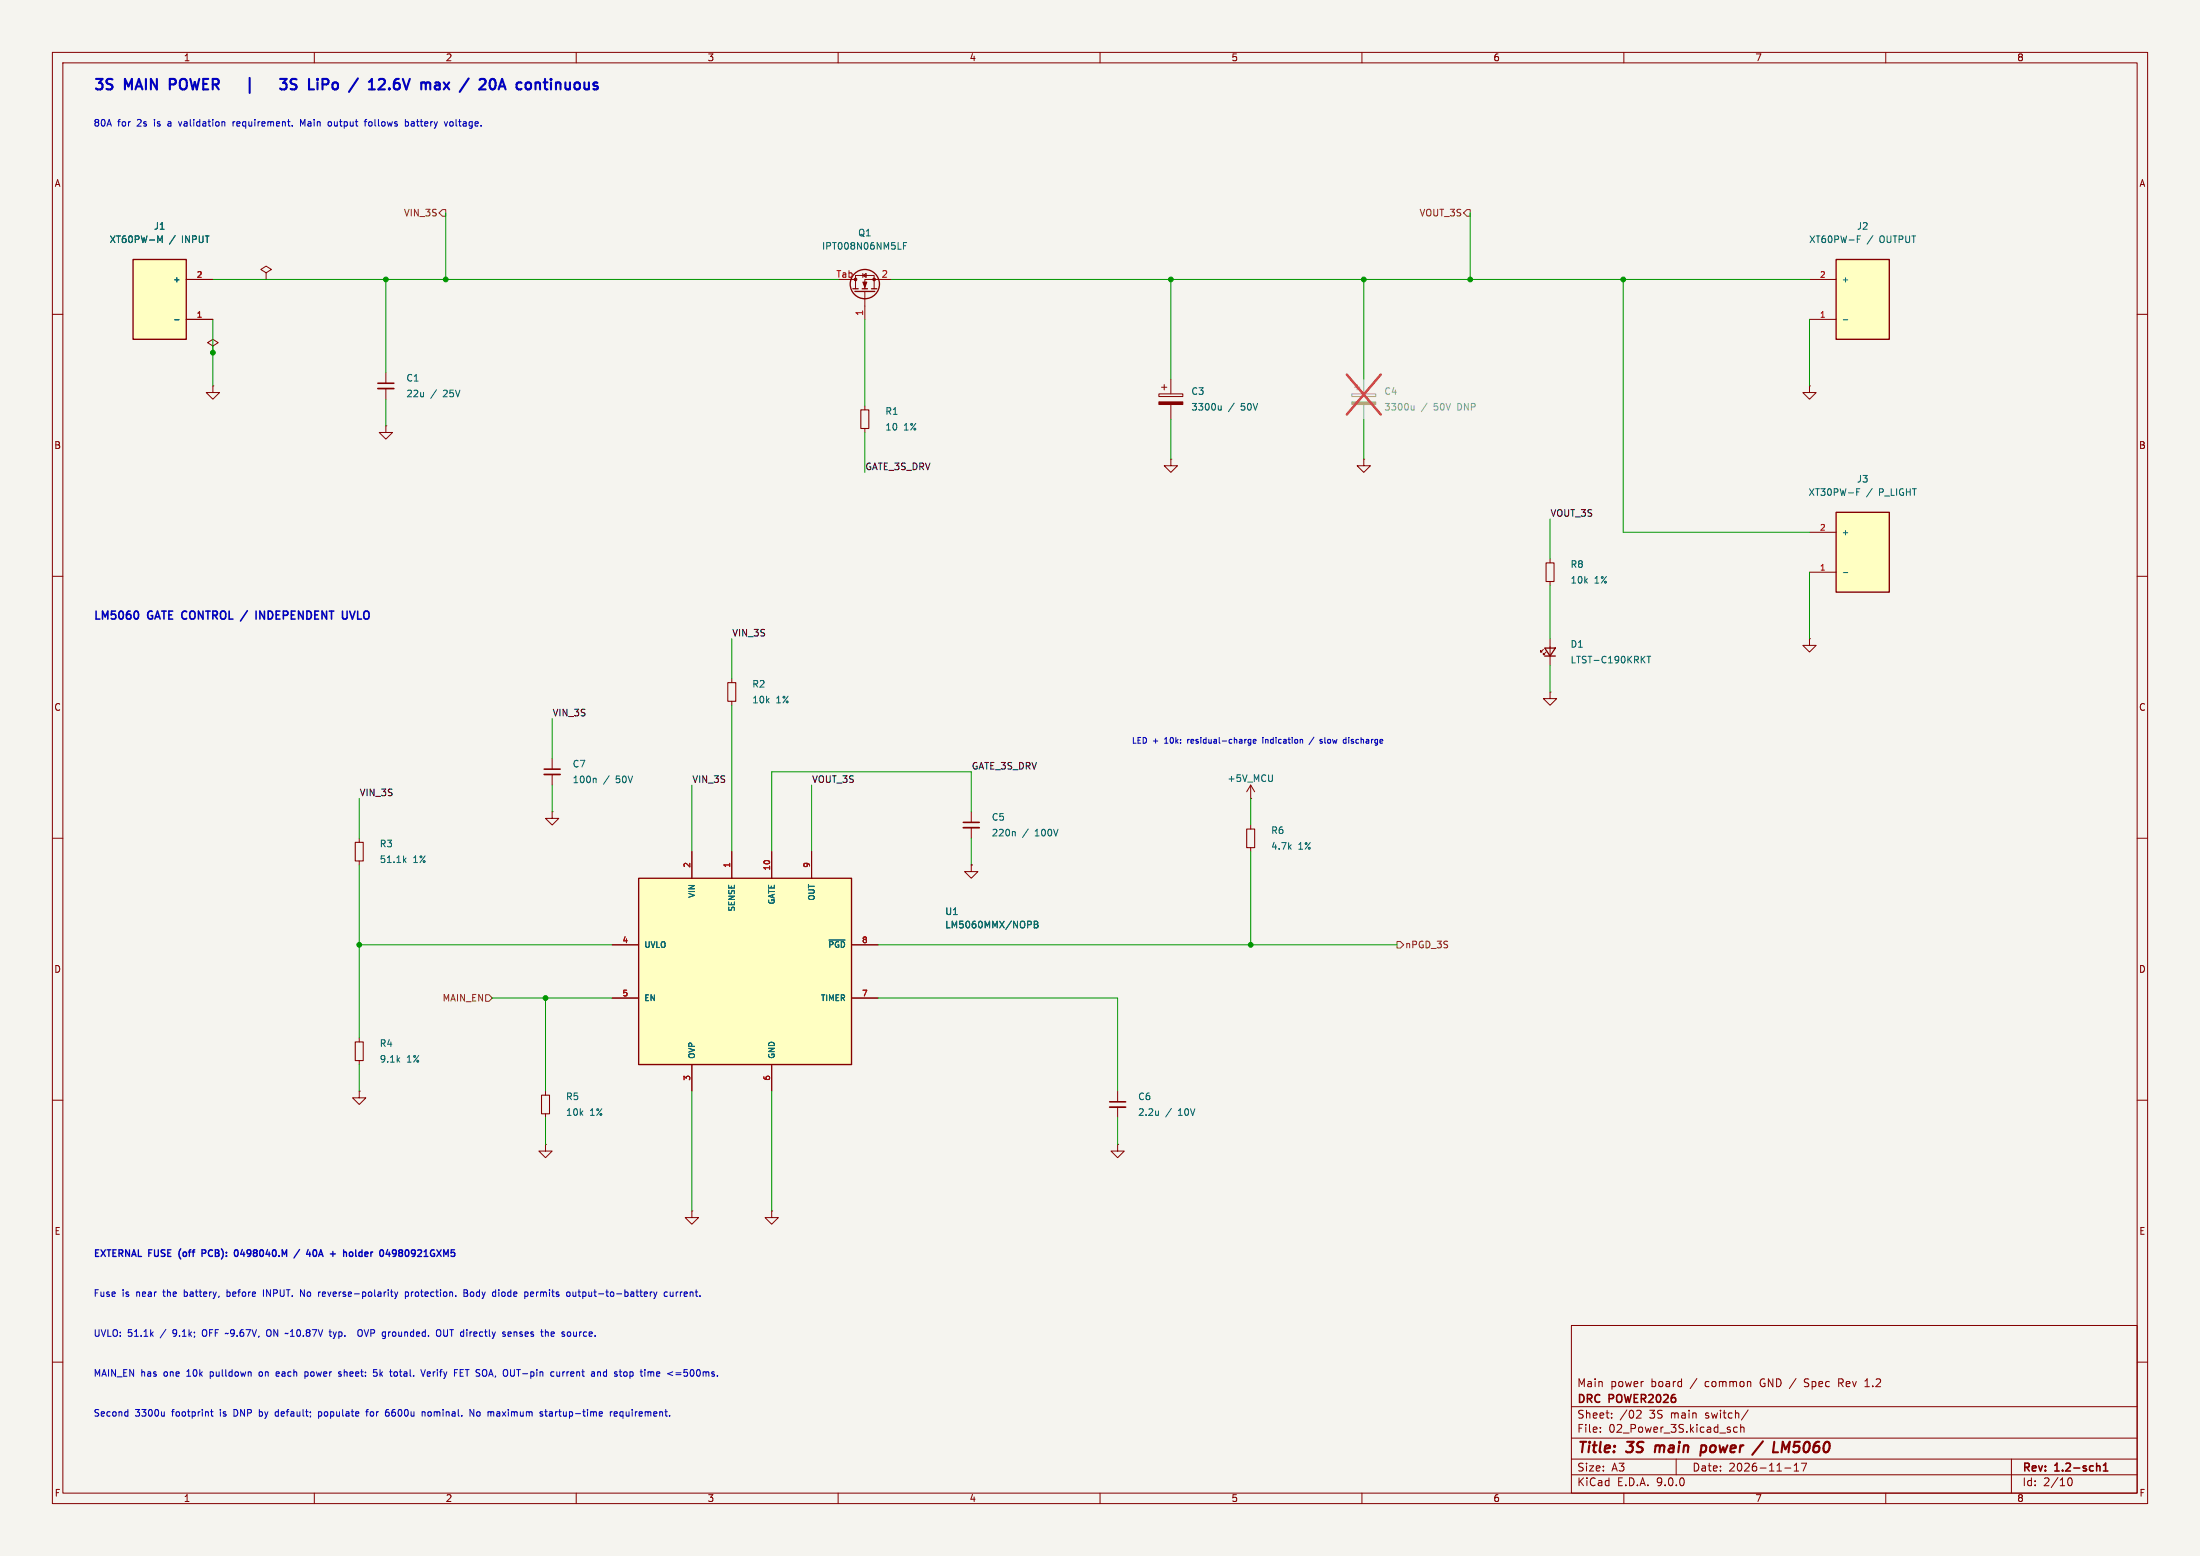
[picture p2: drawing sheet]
<svg xmlns="http://www.w3.org/2000/svg" width="420mm" height="297mm" viewBox="0 0 420 297" stroke-linecap="round" stroke-linejoin="round" font-family="sans-serif">
<path d="M0 0h420v297h-420z" fill="#f5f4ef" stroke="#f5f4ef" stroke-width=".19"/>
<g fill="none" stroke="#840000" stroke-width=".19">
<path d="M10 10h400v277h-400zM12 12h396v273h-396zM60 10v2M110 10v2M160 10v2M210 10v2M260 10v2M310 10v2M360 10v2M50.8 52.1l1-.7-1-.6-1 .6 1 .7v1.2M50.8 53.3h.1M162.6 53.3h.7"/>
<path d="M163.3 55.1v-2.5h3.6v2.5M164.7 52.6l.7-.4v.8zM164.7 52.2v.8M165.1 55.6v5.4M170.2 53.3h-5.1v1.8M10 60h2M40.6 73.7v1.2h1.3l-1.3 1.3-1.2-1.3h1.2M40.6 73.7h.1M165.1 77.5v.7M221.2 75.2h4.6v.5h-4.6zM221.7 73.9h1.1M222.2 73.4v1"/>
<path d="M223.5 72.4v2.8M223.5 77.2v2.8M408 60h2M73.7 81.3v1.3h1.2l-1.2 1.2-1.3-1.2h1.3M73.7 81.3h.1M165.1 81.8v.8M223.5 87.6v1.3h1.3l-1.3 1.3-1.3-1.3h1.3M223.5 87.6h.1M260.3 87.6v1.3h1.3l-1.3 1.3-1.2-1.3h1.2M260.3 87.6h.1M10 110h2M295.9 106.7v.7"/>
<path d="M295.9 111v.8M408 110h2M139.7 129.5v.8M139.7 133.9v.7M294.6 124l-.5 .5v-.3v.3h.3M295.1 124.5l-.5 .5v-.3v.3h.3M295.9 132.1v1.3h1.3l-1.3 1.2-1.3-1.2h1.3M295.9 132.1h.1M295.9 121.9v5.1M345.4 121.9v1.3h1.3l-1.3 1.3-1.2-1.3h1.2M345.4 121.9h.1M10 160h2"/>
<path d="M105.4 144.8v2M105.4 147.8v2.1M185.4 154.9v2.1M185.4 158v2M238.8 152.4h.1M238.8 149.9l-.8 1.2M238.8 149.9l.7 1.2M238.8 149.9v2.5M408 160h2M68.6 160v.8M68.6 164.3v.8M185.4 165.1v1.3h1.3l-1.3 1.2-1.3-1.2h1.3"/>
<path d="M185.4 165.1h.1M10 210h2M408 210h2M147.3 231.1v1.3h1.3l-1.3 1.3-1.3-1.3h1.3M147.3 231.1h.1M300 253h108v32h-108zM10 260h2M300 278.5h108M300 274.5h108M300 268.5h108M305.5 273.2v.2M305.5 272.5v.1"/>
<path d="M307.7 270.5v.2M307.7 269.8v.1M312.7 269.2l.5 .1 .1 .3-.9 1.1h.9M320 278.5v3M331.7 272.5l-.5-.1-.3 .3 .2 .6h.6M332.3 272.5l.2-.1 .4 .1v.9M332.3 271.9v1.5M333.7 269.1l-1.3 1.9M342.5 279.7l.4-.4v1.5M343.9 279.3h1l-.7 1.5M344.4 264.6l.3 .1M344.6 263.3l-.2 .2 .2 .3"/>
<path d="M351 264h.6M351.6 263.2h-.6v1.5M356 264.7h.9M356.2 263.5l.2-.3v1.5M384 278.5v6.5M408 260h2M60 285v2M110 285v2M160 285v2M210 285v2M260 285v2M300 281.5h108"/>
<path d="M310 285v2M340.7 280.2h1.2M342.5 280.8h.9M360 285v2M394.7 282.7l.2-.5 .2-.1a.8 .8 0 0 1 .5 .7 .8 .8 0 0 1-.5 .8l-.2-.2-.2-.4"/>
</g>
<path d="M103.9 146.8h3M183.9 157h3M401.5 279.7l.5-.4v1.5M401.5 280.8h.9" fill="none" stroke="#840000" stroke-width=".3"/>
<path d="M316.1 275.9l-.2 1.3M324.7 277.1h.7M324.8 276h.8M324.8 275.9l-.2 2M336.5 275.1l-2 2.6M341.7 275.2l-.9 1.4-.5-1.4-.2 2" fill="none" stroke="#840000" stroke-width=".4"/>
<path d="M164.3 78.2h1.6v3.6h-1.6zM295.1 107.4h1.6v3.6h-1.6zM138.9 130.3h1.6v3.6h-1.6zM67.8 160.8h1.5v3.5h-1.5z" fill="none" stroke="#840000" stroke-width=".2"/>
<path d="M172.5 46.9h.4M173.1 46.3h-.6v1.3M233.1 77.4v.9M233.1 78.2l-.2 .1-.3-.1M314.4 125.3h.7M314.8 125.3v1.2M113.6 148.6l.2 .1v.7M193.6 158.7l.2 .2v.7M242.9 147.9l-.1 1.1M77.2 164.2l.3 .4M77.5 163.8l-.5 .5" fill="none" stroke="#006464" stroke-width=".19"/>
<path d="M258.1 75.2h4.5v.5h-4.5zM258.6 73.9h1M259.1 73.4v1M260.3 72.4v2.8M260.3 77.2v2.8" fill="none" stroke="#9c9b98" stroke-width=".19"/>
<path d="M258.1 76.7h4.5v.5h-4.5z" fill="#9c9b98" stroke="#9c9b98" stroke-width=".19"/>
<path d="M270 77.4v.9M270 78.2l-.2 .1-.3-.1" fill="none" stroke="#939391" stroke-width=".19"/>
<path d="M257.1 71.5l6.5 7.6M263.6 71.5l-6.5 7.6" fill="none" stroke="#e12e31" stroke-width=".46"/>
<g fill="none" stroke="#840000" stroke-width=".25">
<path d="M162.8 55.1h1M163.2 55.6h3.8M164.6 55.1h1M166.4 55.1h1M294.9 123.7h2l-1 1.5zM294.9 125.2h2"/>
<circle cx="165.1" cy="54.2" r="2.79"/>
</g>
<g fill="#840000" stroke="#840000" stroke-width=".19">
<path d="M164.7 53.8h.8l-.4 1.1z"/>
<path d="M221.2 76.7h4.6v.5h-4.6z"/>
<circle cx="163.3" cy="53.3" r=".25"/>
<circle cx="166.9" cy="53.3" r=".25"/>
</g>
<path d="M103.9 147.8h3M183.9 158h3" fill="none" stroke="#840000" stroke-width=".33"/>
<path d="M350.5 49.5h10.2v15.3h-10.2z" fill="#ffffc2"/>
<path d="M350.5 49.5h10.2v15.3h-10.2z" fill="none" stroke="#840000" stroke-width=".25"/>
<path d="M345.4 53.3h5.1M345.4 61h5.1" fill="none" stroke="#840000" stroke-width=".19"/>
<path d="M354.6 45.6h.4M354.6 45h.6M351.9 61h.8" fill="none" stroke="#006464" stroke-width=".19"/>
<path d="M350.5 97.8h10.2v15.2h-10.2z" fill="#ffffc2"/>
<path d="M350.5 97.8h10.2v15.2h-10.2z" fill="none" stroke="#840000" stroke-width=".25"/>
<g fill="none" stroke="#840000" stroke-width=".19">
<path d="M345.4 73.7v1.2h1.3l-1.3 1.3-1.2-1.3h1.2M345.4 73.7h.1M345.4 101.6h5.1M345.4 109.2h5.1M105.4 154.9v1.3h1.3l-1.3 1.3-1.3-1.3h1.3M105.4 154.9h.1M238.8 157.5v.7M238.8 161.8v.8M104.1 218.4v1.3h1.3l-1.3 1.3-1.2-1.3h1.2M104.1 218.4h.1M104.1 208.3v.7M104.1 212.6v.8"/>
<path d="M213.4 218.4v1.3h1.2l-1.2 1.3-1.3-1.3h1.3M213.4 218.4h.1M213.4 208.3v2M213.4 211.3v2.1M132.1 231.1v1.3h1.2l-1.2 1.3-1.3-1.3h1.3M132.1 231.1h.1"/>
</g>
<path d="M354.5 93.9h.4M354.5 93.3h.6M351.9 109.3h.8M221.2 212.1v.8M221.2 212.8h-.1" fill="none" stroke="#006464" stroke-width=".19"/>
<path d="M211.8 210.3h3.1" fill="none" stroke="#840000" stroke-width=".3"/>
<path d="M211.8 211.3h3.1" fill="none" stroke="#840000" stroke-width=".33"/>
<path d="M238 158.2h1.5v3.6h-1.5zM103.4 209h1.5v3.6h-1.5z" fill="none" stroke="#840000" stroke-width=".2"/>
<path d="M121.9 167.6h40.7v35.6h-40.7z" fill="#ffffc2"/>
<path d="M121.9 167.6h40.7v35.6h-40.7z" fill="none" stroke="#840000" stroke-width=".25"/>
<g fill="none" stroke="#840000" stroke-width=".19">
<path d="M40.6 66l1.1-.6-1.1-.6-1 .6 1 .6v1.3M40.6 67.3h.1M132.1 162.6v5M139.7 162.6v5M147.3 162.6v5M154.9 162.6v5M68.6 198.1v.8M116.8 180.3h5.1M116.8 190.5h5.1M162.6 180.3h5M162.6 190.5h5M68.6 208.3v1.3h1.2l-1.2 1.2-1.3-1.2h1.3"/>
<path d="M68.6 208.3h.1M68.6 202.4v.8M132.1 203.2v5.1M147.3 203.2v5.1"/>
</g>
<path d="M158.3 179.4h3M197.4 175.8h.5l.2 .3-.2 .3 .2 .2 .1 .3-.3 .2h-.5zM197.4 176.4h.5" fill="none" stroke="#006464" stroke-width=".19"/>
<path d="M67.8 198.9h1.5v3.5h-1.5z" fill="none" stroke="#840000" stroke-width=".2"/>
<path d="M25.4 49.5h10.2v15.3h-10.2z" fill="#ffffc2"/>
<path d="M25.4 49.5h10.2v15.3h-10.2z" fill="none" stroke="#840000" stroke-width=".25"/>
<g fill="none" stroke="#840000" stroke-width=".19">
<path d="M35.6 53.3h5M35.6 61h5M40.6 67.3h.1M73.7 71.1v2.1M73.7 74.2v2M132.1 162.6v5M139.7 162.6v5M147.3 162.6v5M154.9 162.6v5M185.4 165.1h.1M116.8 180.3h5.1M116.8 190.5h5.1"/>
<path d="M162.6 180.3h5M162.6 190.5h5M132.1 203.2v5.1M147.3 203.2v5.1"/>
</g>
<path d="M30.1 45l.4 .9 .5-.9v1.3M33.3 61h.9M158.3 179.4h3M197.4 175.8h.5l.2 .3-.2 .3 .2 .2 .1 .3-.3 .2h-.5zM197.4 176.4h.5" fill="none" stroke="#006464" stroke-width=".19"/>
<path d="M72.1 73.2h3.1" fill="none" stroke="#840000" stroke-width=".3"/>
<path d="M72.1 74.2h3.1" fill="none" stroke="#840000" stroke-width=".33"/>
<path d="M84.5 40h.6v1.3h-.6l-.7-.7zM280 40h.7v1.3h-.7l-.6-.7zM266.7 179.7h.6l.7 .6-.7 .7h-.6zM92.7 189.9h.6l.7 .6-.7 .6h-.6z" fill="none" stroke="#725600" stroke-width=".19"/>
<g fill="none" stroke="#009600" stroke-width=".19">
<path d="M40.6 53.3h119.4M73.7 53.3v17.8M85.1 40.6v12.7M170.2 53.3h175.2M223.5 53.3v19.1M260.3 53.3v19.1M280.7 40.6v12.7M309.9 53.3v48.3h35.5M40.6 61v12.7M73.7 76.2v5.1M165.1 61v16.5M345.4 61v12.7"/>
<path d="M165.1 82.6v7.6M223.5 80v7.6M260.3 80v7.6M295.9 99.1v7.6M295.9 111.8v10.1M345.4 109.2v12.7M105.4 137.2v7.6M139.7 121.9v7.6M139.7 134.6v28M295.9 127v5.1M68.6 152.4v7.6M105.4 149.9v5"/>
<path d="M132.1 149.9v12.7M154.9 149.9v12.7M185.4 154.9v-7.6h-38.1v15.3M238.8 152.4v5.1M68.6 165.1v33M185.4 160v5.1M238.8 162.6v17.7M68.6 180.3h48.2M94 190.5h22.8M104.1 190.5v17.8M167.6 190.5h45.8v17.8M167.6 180.3h99.1"/>
<path d="M68.6 203.2v5.1M104.1 213.4v5M132.1 208.3v22.8M147.3 208.3v22.8M213.4 213.4v5"/>
</g>
<g fill="none" stroke="#0000c2" stroke-width=".19">
<path d="M34.1 23.2l.3 .9M42.7 23.2l.2 .2v.7M44.5 23.2v.9M44.9 23.2l-.4 .3M55.8 24v.1M58.2 22.8l-.4 .9-.4-.9v1.3M62.7 23.3l.4-.1 .2 .3-.1 .5-.3 .1-.2-.1M69.5 23.2h.5M70 22.8l-.3 .2v1.1M70.6 23.2l-.2 .3v.3l.2 .3M77.4 23.3l.4-.1 .2 .3-.1 .5h-.5M77.4 22.8v1.3"/>
<path d="M78.5 23.6v.4M84.8 23.2l.3 .9 .3-.9M86.3 23.2l-.3 .1-.1 .2v.5l.4 .1M238.8 141.1v.9l-.2 .2h-.3M238.8 141.2l-.3-.1-.2 .2 .1 .5h.4M239.3 141.5l.5-.1-.1-.2-.3-.1-.1 .2v.5h.4M241.1 140.8v.1M241.1 141.1v.8M248.5 141.1l.2 .2v.6M250.8 140.7l-.9 1.4M252.4 141.2l-.3-.1-.1 .2v.1l.4 .2v.2h-.4M256.6 141.1l.4 .1"/>
<path d="M257 141.8l-.4 .1M257 140.8v1.1M43.3 246.2v1.3M43.3 247.4l.2 .1M43.5 246.6l-.2 .1M50.3 246.2v1.3M51.4 253.8a.43 .43 0 0 0-.5 .4v.4a.43 .43 0 0 0 .5 .5M57.4 246.2l.7 1.3M61.6 246.7v.7M62.1 246.9l-.6 .1M62.8 254.2h.5M63 253.8v1.1l.3 .2"/>
<path d="M63.6 254.2l.3 .9M63.7 255.4l-.1 .1M68.4 254l.2-.2a.43 .43 0 0 1 .6 .4v.4a.42 .42 0 0 1-.5 .5 .42 .42 0 0 1-.4-.5zM74.5 246.6h.5M74.8 247.4l.2 .1M75.3 246.6l.3 .9M75.6 247.5l-.3 .4M75.9 246.6l-.3 .9M77.4 246.7l.4-.1 .2 .2-.1 .6h-.5M77.4 246.6v1.3M83.5 253.9l.1-.1a.43 .43 0 0 1 .6 .4v.4a.42 .42 0 0 1-.5 .5 .42 .42 0 0 1-.4-.5zM84.7 253.8v1l.2 .3"/>
<path d="M88.6 246.2h.4l.2 .2-.2 .4 .2 .1 .1 .3-.2 .3h-.5zM88.6 246.8h.4M95.2 246.2v.1M95.2 246.6v.9M96.3 254.6l.2 .2-.2 .3M96.3 254.2l.1 .1M97 254.6l.6-.1-.1-.2-.3-.1-.2 .2v.6h.5M100.7 246.7v.6M101.8 246.7l-.3-.1-.2 .2v.6h.5M101.9 246.9l-.6 .1M103.4 253.8v1.1M104.1 253.8v1.3"/>
<path d="M104.6 254.3l.1 .8M105.6 254.2l-.4 .2 .1 .6 .3 .1M105.8 254.5l-.6 .1M108.4 246.6l.3 .1 .1 .1v.5l-.4 .2M109.4 246.6v.8l.3 .1 .2-.2M109.5 254.2v.7l.2 .2M124.1 246.6v.9M124.5 246.6l-.4 .2M124.8 246.6l.3 .9M125.1 247.5l-.3 .4M125.4 246.6l-.3 .9M127.4 246.7l-.4-.1-.2 .2 .1 .6h.5"/>
<path d="M127.9 246.6l.1 .8 .3 .1 .2-.2M128.5 246.6v.9M24.3 269.5h.1M24.4 269v1.3M24.4 270.3h-.1M31.4 269.5v.8M31.4 270.2l-.2 .1M40.2 269.5h.5M40.4 269v1.1l.3 .2M49.5 269v1.3M49.5 270.3h.1M49.6 261.9l-.2 .2 .2 .5"/>
<path d="M49.6 269.5h-.1M52.5 270.1l.2 .2h.3M53 269.5h-.3l-.2 .2M53.1 261.8l-.4 .2 .1 .6 .3 .1M53.3 262.1l-.6 .2M58.2 261.9l.4-.1 .2 .2M58.2 261.8v1.3M58.8 262.6l-.2 .1-.4-.1M60.8 269.5h.4l.2 .1M60.8 269.5v1.2M61.4 270.2l-.2 .1h-.4M64.6 262.1l.6 .4-.2 .2-.4-.1"/>
<path d="M65.1 261.9l-.3-.1-.2 .2M69.8 269.5h.5M70.3 269l-.3 .2v1.1M71.9 261.4h-.6v.6l.2-.1 .4 .1 .1 .1-.1 .5-.1 .1-.5-.1M73.8 269.5h.3l.2 .3-.1 .4-.4 .1M74.2 269l-.4 .1M75.2 262.5l.1 .1 .3 .1M75.6 261.8l-.3 .1-.1 .2M80.4 261.4l.4 1.3 .4-1.3M80.6 269.6l.2-.1h.3v.8M80.6 269.5v.8M81.7 269.6v.6"/>
<path d="M82 261.8l-.4 .2v.6l.4 .1M82.2 262.1l-.6 .2M87.9 262h.4M88.5 261.4h-.6v1.3h.6M90.5 269v1.3l-.8-1.3v1.3M91.1 269.5l-.1 .2 .1 .6M103.3 269.5h.3M103.3 269.9h.3v.2l-.4 .2M104 269.5h.5M104.2 269v1.1l.3 .2M106.3 261.8l.1 .8 .3 .1 .1-.1M106.8 261.8v.9"/>
<path d="M114.1 262l.2-.2 .3 .1v.8M114.1 261.8v.9M115.2 262v.6M116.5 269.5v.8M116.9 269.5l-.4 .2M117.2 269.9l.6-.1v-.3h-.4l-.2 .1 .1 .7h.5M118.6 269.5l-.3 .2v.4l.3 .2M119.2 261.9l.3-.1 .2 .3v.5l-.2 .1-.3-.1M124.3 262l.1-.2 .3 .1 .1 .8M129 262h1M129 262.4h1"/>
</g>
<g fill="none" stroke="#0000c2" stroke-width=".25">
<path d="M18.9 238.6h-.7v1.2M19.3 238.6l.8 1.2M20.1 238.6l-.8 1.2M20.4 238.6h.8M20.8 238.6v1.2M22.2 238.6h-.6v1.2M23.4 238.7l-.7-.1v1.2M24.7 238.6v1.2l-.7-1.2v1.2M25.1 239.8l.5-1.2 .4 1.2M26.4 238.6v1.2M29 238.6h-.6v1.2M29.5 238.6v1"/>
<path d="M30.2 238.6v1M31.5 238.6h-.5l-.2 .1M32.6 238.6h-.6v1.2M34.5 238.4l-.2 .3M36.5 238.6l-.3 .1M37.2 238.6l-.3 .1M39.2 239.2h-.6M39.2 238.7l-.6-.1v1.2M40.6 238.7l-.4-.1-.3 .1M41.7 238.7l-.6-.1v1.2M42.3 238.4l.2 .3M44.9 238.7l.1-.1a.68 .68 0 0 1 .5 .6 .68 .68 0 0 1-.5 .6h-.1"/>
<path d="M46.2 238.5l-.3 .9M47.2 238.7l.2-.1 .4 .1M48.4 238.7l.2-.1 .4 .1M49.7 238.7l.2-.1 .3 .1M51.1 238.5l-.3 .9M52.1 238.7l.2-.1 .3 .1M53.9 239.8v-1.2l.4 .9 .4-.9v1.2M57.2 238.5l-1.1 1.6M58.8 238.5l-.3 .9M59.9 238.7l.1-.1a.68 .68 0 0 1 .5 .6 .68 .68 0 0 1-.5 .6l-.3-.5zM60.8 239.8l.4-1.2 .5 1.2M65.6 238.6v1.2"/>
<path d="M65.7 239h.4M66.8 239h.4M67.9 238.6v1l.2 .2M68.7 239l-.2 .2v.4l.2 .2M69.1 238.6v1.2M72.6 238.7l.2-.1 .3 .1M74 238.5l-.3 .9M75 238.7l.4-.1 .2 .2a.84 .84 0 0 1-.3 1h-.3M75.6 239.1l-.2 .2h-.2M76.2 238.7l.2-.1 .4 .1M77.5 238.7l.1-.1 .3 .1M78.6 238.7l.2-.1 .4 .1"/>
<path d="M79.8 238.7l.1-.1 .5 .1M81.2 238.7l.1-.1v1.2M82.9 238.6h-.3l-.3 .1M83.4 238.6l.8 1.2M84.2 238.6l-.8 1.2M84.7 239.8v-1.2l.4 .9 .5-.9v1.2M86.8 238.6h-.6l-.1 .6"/>
</g>
<g fill="none" stroke="#0000c2" stroke-width=".4">
<path d="M18.3 15.1h1.3l-.7 .7M21.5 15.2l-.8-.1-.3 .2M23.9 17.1v-2l.6 1.4 .7-1.4v2M25.9 17.1l.6-2 .7 2M26 16.5h1M27.9 15.1v2M29.9 15.1v2l-1.1-2v2M32.4 16.1h.8M33.5 15.3l-.3-.2h-.8v2M34.4 15.4a.68 .68 0 0 1 1.2 0M36.3 15.1l.5 2M38 15.1l-.4 2"/>
<path d="M39.8 15.1h-1v2M41.7 15.3l-.3-.2h-.8v2M47.7 14.9v2.8M53.5 15.1h1.2l-.7 .7a.54 .54 0 0 1 .7 .4v.5l-.2 .3-.7 .1-.3-.2M56.6 15.2h-.9a.48 .48 0 0 0-.2 .5 .48 .48 0 0 0 .4 .3 .73 .73 0 0 1 .7 .5l-.1 .4-.3 .2-.7-.1M59 15.1v2M60.6 15.1v.2M62.6 15.3l-.3-.2h-.7v2M63.6 15.9a.54 .54 0 0 1 .5-.2 .54 .54 0 0 1 .4 .4v.6a.54 .54 0 0 1-.4 .4 .54 .54 0 0 1-.5-.2M68.3 15l-1.7 2.5M70.8 15.4l.2-.3v2M72.3 15.3l.3-.2h.5l.3 .2"/>
<path d="M73.4 15.9l-1.2 1.2h1.3M75.9 15.8l.4 .4v.5l-.4 .4M76.1 15.1h-.3l-.3 .2M76.9 15.1l.7 2 .6-2M89.5 15l-1.7 2.5M91.6 15.3l.3-.2 .6 .1a.54 .54 0 0 1 .1 .7M93.5 15.8a.73 .73 0 0 1 .4-.7h.2a.73 .73 0 0 1 .5 .7M95.2 17.1l.7-2 .6 2M95.4 16.5h.9M99.4 15.7l.2 .1M99.6 17l-.2 .1M101.3 15.9a.54 .54 0 0 0-.6-.2 .54 .54 0 0 0-.4 .4v.6a.54 .54 0 0 0 .4 .4 .54 .54 0 0 0 .6-.2"/>
<path d="M104 15.1v1.7M105.2 15.1v.2M108.8 16.9a.54 .54 0 0 1-.8 .1M108.8 15.7v1.4"/>
</g>
<g fill="none" stroke="#0000c2" stroke-width=".3">
<path d="M18.3 116.6v1.6M19.6 118.2v-1.6l.5 1.1 .5-1.1v1.6M22 116.6h-.7l-.1 .8M22.8 116.8l.2-.2 .4 .2M24.9 116.6l-.6 .2M25.7 116.8l.2-.2a.86 .86 0 0 1 .2 1.6M29.1 116.7l-.4-.1-.4 .3M29.6 118.2l.5-1.6 .5 1.6M30.9 116.6h.8M31.3 116.6v1.6M33 116.6h-.8v1.6M35.6 116.8l-.4-.2-.4 .3"/>
<path d="M36.3 116.9a.52 .52 0 0 1 .9 0M38.8 116.6v1.6l-.9-1.6v1.6M39.3 116.6h.8M39.7 116.6v1.6M41.4 116.8l-.2-.2h-.6v1.6M42.2 116.9a.52 .52 0 0 1 .8 0M43.7 116.6v1.6M47.2 116.6l-1.3 1.9M48.9 116.6v1.6M50.5 116.6v1.6l-.9-1.6v1.6M51.9 116.9l-.3-.3h-.4v1.6M53.4 116.6h-.7v1.6"/>
<path d="M54.9 116.8l-.2-.2h-.6v1.6M56.3 116.6h-.7v1.6M57.9 116.6v1.6l-.9-1.6v1.6M59.3 116.9l-.4-.3h-.3v1.6M60.8 116.6h-.7v1.6M62.3 116.6v1.6l-.8-1.6v1.6M62.9 116.6h.8M63.3 116.6v1.6M65.4 116.6v1.3M66.3 116.6v1.3M66.8 116.6l.5 1.6 .5-1.6M68.3 116.6v1.6"/>
<path d="M69.5 116.9a.52 .52 0 0 1 .9 0"/>
</g>
<g fill="#009600" stroke="#009600" stroke-width=".19">
<circle cx="223.5" cy="53.3" r=".46"/>
<circle cx="238.8" cy="180.3" r=".46"/>
<circle cx="309.9" cy="53.3" r=".46"/>
<circle cx="260.3" cy="53.3" r=".46"/>
<circle cx="280.7" cy="53.3" r=".46"/>
<circle cx="104.1" cy="190.5" r=".46"/>
<circle cx="73.7" cy="53.3" r=".46"/>
<circle cx="68.6" cy="180.3" r=".46"/>
<circle cx="40.6" cy="67.3" r=".46"/>
<circle cx="85.1" cy="53.3" r=".46"/>
</g>
<g font-size="2.8" fill="#0000c2">
<text x="17.8" y="18.2">3S</text>
<text x="33.3" y="18.2">POWER</text>
<text x="59.3" y="18.2">3S</text>
<text x="65.5" y="18.2">LiPo</text>
<text x="74.2" y="18.2">/</text>
<text x="78.6" y="18.2">12.6V</text>
<text x="89.3" y="18.2">max</text>
<text x="97.7" y="18.2">/</text>
<text x="102.1" y="18.2">20A</text>
<text x="110" y="18.2">continuous</text>
</g>
<g font-size="2.8" fill="#840000">
<text x="301" y="277.9">Title:</text>
<text x="310.6" y="277.9">3S</text>
<text x="316.8" y="277.9">main</text>
<text x="326.3" y="277.9">power</text>
<text x="337.3" y="277.9">/</text>
<text x="341.8" y="277.9">LM5060</text>
</g>
<g font-size="2.1" fill="#0000c2">
<text x="17.8" y="119">LM5060</text>
<text x="28.3" y="119">GATE CONTROL</text>
<text x="50.8" y="119">INDEPENDENT</text>
<text x="67.9" y="119">UVLO</text>
</g>
<g font-size="2.1" fill="#840000">
<text x="301" y="268.2">DRC</text>
<text x="301" y="265">Main</text>
<text x="307.2" y="268.2">POWER2026</text>
<text x="307.4" y="265">power</text>
<text x="315.2" y="265">board</text>
<text x="322.9" y="265">/</text>
<text x="325.8" y="265">common</text>
<text x="336.4" y="265">GND /</text>
<text x="345.2" y="265">Spec</text>
<text x="351.8" y="265">Rev</text>
<text x="357" y="265">1.2</text>
<text x="301" y="273.7">File:</text>
<text x="301" y="271">Sheet:</text>
<text x="307.1" y="273.7">02_Power_3S.kicad_sch</text>
<text x="309.2" y="271">/02</text>
<text x="314.9" y="271">3S</text>
<text x="319.1" y="271">main</text>
<text x="325.8" y="271">switch/</text>
<text x="301" y="281.1">Size:</text>
<text x="307.6" y="281.1">A3</text>
<text x="323" y="281.1">Date:</text>
<text x="330" y="281.1">2026-11-17</text>
<text x="386" y="281.3">Rev:</text>
<text x="392.4" y="281.3">1.2-sch1</text>
<text x="301" y="283.9">KiCad</text>
<text x="308.7" y="283.9">E.D.A.</text>
<text x="316.3" y="283.9">9.0.0</text>
<text x="386" y="283.9">Id:</text>
<text x="390.1" y="283.9">2/10</text>
</g>
<g font-size="1.8" fill="#840000">
<text x="35" y="11.9">1</text>
<text x="85" y="11.9">2</text>
<text x="135" y="11.9">3</text>
<text x="185" y="11.9">4</text>
<text x="235" y="11.9">5</text>
<text x="285" y="11.9">6</text>
<text x="335" y="11.9">7</text>
<text x="385" y="11.9">8</text>
<text x="10.3" y="35.9">A</text>
<text x="408.3" y="35.9">A</text>
<text x="10.3" y="85.9">B</text>
<text x="408.2" y="85.9">B</text>
<text x="10.3" y="135.9">C</text>
<text x="408.2" y="135.9">C</text>
<text x="10.3" y="185.9">D</text>
<text x="408.2" y="185.9">D</text>
<text x="10.3" y="235.9">E</text>
<text x="408.3" y="235.9">E</text>
<text x="10.3" y="285.9">F</text>
<text x="35" y="286.9">1</text>
<text x="85" y="286.9">2</text>
<text x="135" y="286.9">3</text>
<text x="185" y="286.9">4</text>
<text x="235" y="286.9">5</text>
<text x="285" y="286.9">6</text>
<text x="335" y="286.9">7</text>
<text x="385" y="286.9">8</text>
<text x="408.3" y="285.9">F</text>
</g>
<g font-size="1.8" fill="#0000c2">
<text x="17.8" y="24.5">80A</text>
<text x="22.5" y="24.5">for</text>
<text x="26.3" y="24.5">2s</text>
<text x="29.7" y="24.5">is</text>
<text x="32.5" y="24.5">a</text>
<text x="34.8" y="24.5">validation</text>
<text x="45.3" y="24.5">requirement.</text>
<text x="58.4" y="24.5">Main</text>
<text x="63.9" y="24.5">output</text>
<text x="71.1" y="24.5">follows</text>
<text x="79" y="24.5">battery</text>
<text x="86.8" y="24.5">voltage.</text>
<text x="17.8" y="240.5">EXTERNAL FUSE</text>
<text x="34.7" y="240.5">(off</text>
<text x="39.6" y="240.5">PCB):</text>
<text x="46.4" y="240.5">0498040.M</text>
<text x="58.4" y="240.5">/</text>
<text x="61.2" y="240.5">40A</text>
<text x="66.1" y="240.5">+</text>
<text x="69.2" y="240.5">holder</text>
<text x="76.7" y="240.5">04980921GXM5</text>
<text x="17.8" y="247.9">Fuse</text>
<text x="23.3" y="247.9">is</text>
<text x="26.1" y="247.9">near</text>
<text x="31.5" y="247.9">the</text>
<text x="35.6" y="247.9">battery,</text>
<text x="44" y="247.9">before</text>
<text x="51.1" y="247.9">INPUT.</text>
<text x="58.4" y="247.9">No</text>
<text x="62" y="247.9">reverse-polarity</text>
<text x="78.8" y="247.9">protection.</text>
<text x="90.2" y="247.9">Body</text>
<text x="95.9" y="247.9">diode</text>
<text x="102.2" y="247.9">permits</text>
<text x="110.5" y="247.9">output-to-battery</text>
<text x="129.3" y="247.9">current.</text>
<text x="17.8" y="255.5">UVLO:</text>
<text x="24.3" y="255.5">51.1k</text>
<text x="30.8" y="255.5">/</text>
<text x="33.3" y="255.5">9.1k;</text>
<text x="39.1" y="255.5">OFF ~9.67V,</text>
<text x="51.8" y="255.5">ON ~10.87V</text>
<text x="64.2" y="255.5">typ.</text>
<text x="70" y="255.5">OVP grounded.</text>
<text x="85.4" y="255.5">OUT directly</text>
<text x="98.5" y="255.5">senses</text>
<text x="106" y="255.5">the</text>
<text x="110.2" y="255.5">source.</text>
<text x="17.8" y="263.1">MAIN_EN has</text>
<text x="31.4" y="263.1">one</text>
<text x="35.9" y="263.1">10k</text>
<text x="40.5" y="263.1">pulldown</text>
<text x="50.1" y="263.1">on</text>
<text x="53.6" y="263.1">each</text>
<text x="59.2" y="263.1">power</text>
<text x="65.9" y="263.1">sheet:</text>
<text x="72.8" y="263.1">5k</text>
<text x="76.2" y="263.1">total.</text>
<text x="82.4" y="263.1">Verify</text>
<text x="88.8" y="263.1">FET SOA, OUT-pin</text>
<text x="107.9" y="263.1">current</text>
<text x="115.8" y="263.1">and</text>
<text x="120.4" y="263.1">stop</text>
<text x="125.6" y="263.1">time</text>
<text x="130.9" y="263.1">&lt;=500ms.</text>
<text x="17.8" y="270.7">Second</text>
<text x="25.8" y="270.7">3300u</text>
<text x="32.9" y="270.7">footprint</text>
<text x="42.3" y="270.7">is</text>
<text x="45.1" y="270.7">DNP</text>
<text x="50.1" y="270.7">by</text>
<text x="53.4" y="270.7">default;</text>
<text x="61.8" y="270.7">populate</text>
<text x="71.2" y="270.7">for</text>
<text x="75.1" y="270.7">6600u</text>
<text x="82.2" y="270.7">nominal.</text>
<text x="91.6" y="270.7">No</text>
<text x="95.2" y="270.7">maximum</text>
<text x="105.4" y="270.7">startup-time</text>
<text x="119" y="270.7">requirement.</text>
</g>
<g font-size="1.8" fill="#725600">
<text x="77" y="41.5">VIN_3S</text>
<text x="270.9" y="41.5">VOUT_3S</text>
<text x="268.2" y="181.2">nPGD_3S</text>
<text x="84.4" y="191.4">MAIN_EN</text>
</g>
<g font-size="1.8" fill="#006464">
<text x="20.8" y="46.6">XT60PW-M</text>
<text x="29.3" y="44">J1</text>
<text x="32.3" y="46.6">/</text>
<text x="34.8" y="46.6">INPUT</text>
<text x="156.8" y="47.9">IPT008N06NM5LF</text>
<text x="163.7" y="45.3">Q1</text>
<text x="345.3" y="46.6">XT60PW-F</text>
<text x="354.4" y="44">J2</text>
<text x="356.4" y="46.6">/</text>
<text x="358.9" y="46.6">OUTPUT</text>
<text x="77.5" y="73">C1</text>
<text x="77.5" y="76">22u</text>
<text x="82.2" y="76">/</text>
<text x="84.7" y="76">25V</text>
<text x="227.3" y="75.6">C3</text>
<text x="168.9" y="79.4">R1</text>
<text x="168.9" y="82.4">10</text>
<text x="172.5" y="82.4">1%</text>
<text x="227.3" y="78.6">3300u</text>
<text x="234.5" y="78.6">/</text>
<text x="237" y="78.6">50V</text>
<text x="345.2" y="94.8">XT30PW-F</text>
<text x="354.4" y="92.3">J3</text>
<text x="356.3" y="94.8">/</text>
<text x="358.8" y="94.8">P_LIGHT</text>
<text x="299.7" y="108.6">R8</text>
<text x="299.7" y="111.6">10k</text>
<text x="304.3" y="111.6">1%</text>
<text x="299.7" y="123.8">D1</text>
<text x="143.5" y="131.4">R2</text>
<text x="299.7" y="126.8">LTST-C190KRKT</text>
<text x="143.5" y="134.4">10k</text>
<text x="148.1" y="134.4">1%</text>
<text x="109.2" y="146.7">C7</text>
<text x="109.2" y="149.7">100n</text>
<text x="115.2" y="149.7">/</text>
<text x="117.7" y="149.7">50V</text>
<text x="234.2" y="149.5">+5V_MCU</text>
<text x="72.4" y="161.9">R3</text>
<text x="189.2" y="156.8">C5</text>
<text x="189.2" y="159.8">220n</text>
<text x="195.2" y="159.8">/</text>
<text x="197.7" y="159.8">100V</text>
<text x="242.6" y="159.4">R6</text>
<text x="72.4" y="164.9">51.1k</text>
<text x="78.8" y="164.9">1%</text>
<text x="242.6" y="162.4">4.7k</text>
<text x="247.8" y="162.4">1%</text>
<text x="180.3" y="177.4">LM5060MMX/NOPB</text>
<text x="180.3" y="174.9">U1</text>
<text x="72.4" y="200">R4</text>
<text x="72.4" y="203">9.1k</text>
<text x="77.6" y="203">1%</text>
<text x="108" y="210.2">R5</text>
<text x="108" y="213.2">10k</text>
<text x="112.6" y="213.2">1%</text>
<text x="217.2" y="210.2">C6</text>
<text x="217.2" y="213.2">2.2u</text>
<text x="222.5" y="213.2">/</text>
<text x="225" y="213.2">10V</text>
</g>
<g font-size="1.8" fill="#a90000">
<text x="159.6" y="53.1">Tab</text>
<text x="168.2" y="53.1">2</text>
<text x="164.8" y="60.4" transform="rotate(-90 164.8 60.4)">1</text>
</g>
<g font-size="1.8" fill="#939391">
<text x="264.2" y="75.6">C4</text>
<text x="264.2" y="78.6">3300u</text>
<text x="271.3" y="78.6">/</text>
<text x="273.8" y="78.6">50V</text>
<text x="278.5" y="78.6">DNP</text>
</g>
<g font-size="1.8" fill="#0f0f0f">
<text x="165.1" y="89.8">GATE_3S_DRV</text>
<text x="295.9" y="98.7">VOUT_3S</text>
<text x="139.7" y="121.6">VIN_3S</text>
<text x="105.4" y="136.8">VIN_3S</text>
<text x="132.1" y="149.5">VIN_3S</text>
<text x="154.9" y="149.5">VOUT_3S</text>
<text x="185.4" y="147">GATE_3S_DRV</text>
<text x="68.6" y="152.1">VIN_3S</text>
</g>
<g font-size="1.5" fill="#a90000">
<text x="37.5" y="53.1">2</text>
<text x="347.3" y="53.1">2</text>
<text x="37.5" y="60.7">1</text>
<text x="347.3" y="60.7">1</text>
<text x="347.3" y="101.3">2</text>
<text x="347.3" y="109">1</text>
<text x="131.8" y="165.7" transform="rotate(-90 131.8 165.7)">2</text>
<text x="139.4" y="165.7" transform="rotate(-90 139.4 165.7)">1</text>
<text x="147.1" y="166.3" transform="rotate(-90 147.1 166.3)">10</text>
<text x="154.7" y="165.7" transform="rotate(-90 154.7 165.7)">9</text>
<text x="118.7" y="180.1">4</text>
<text x="164.5" y="180.1">8</text>
<text x="118.7" y="190.2">5</text>
<text x="164.5" y="190.2">7</text>
<text x="131.8" y="206.4" transform="rotate(-90 131.8 206.4)">3</text>
<text x="147.1" y="206.4" transform="rotate(-90 147.1 206.4)">6</text>
</g>
<g font-size="1.5" fill="#006464">
<text x="32.9" y="54.1">+</text>
<text x="351.5" y="54.1">+</text>
<text x="351.5" y="102.4">+</text>
<text x="132.9" y="171.5" transform="rotate(-90 132.9 171.5)">VIN</text>
<text x="148.1" y="172.8" transform="rotate(-90 148.1 172.8)">GATE</text>
<text x="155.7" y="172" transform="rotate(-90 155.7 172)">OUT</text>
<text x="140.5" y="174.1" transform="rotate(-90 140.5 174.1)">SENSE</text>
<text x="122.9" y="181.1">UVLO</text>
<text x="158" y="181.1">~{PGD}</text>
<text x="122.9" y="191.3">EN</text>
<text x="156.6" y="191.3">TIMER</text>
<text x="132.9" y="202.2" transform="rotate(-90 132.9 202.2)">OVP</text>
<text x="148.1" y="202.2" transform="rotate(-90 148.1 202.2)">GND</text>
</g>
<g font-size="1.5" fill="#0000c2">
<text x="216" y="142.3">LED</text>
<text x="220.1" y="142.3">+</text>
<text x="222.5" y="142.3">10k:</text>
<text x="227.1" y="142.3">residual-charge</text>
<text x="241.7" y="142.3">indication</text>
<text x="253.1" y="142.3">slow</text>
<text x="257.8" y="142.3">discharge</text>
</g>
</svg>
